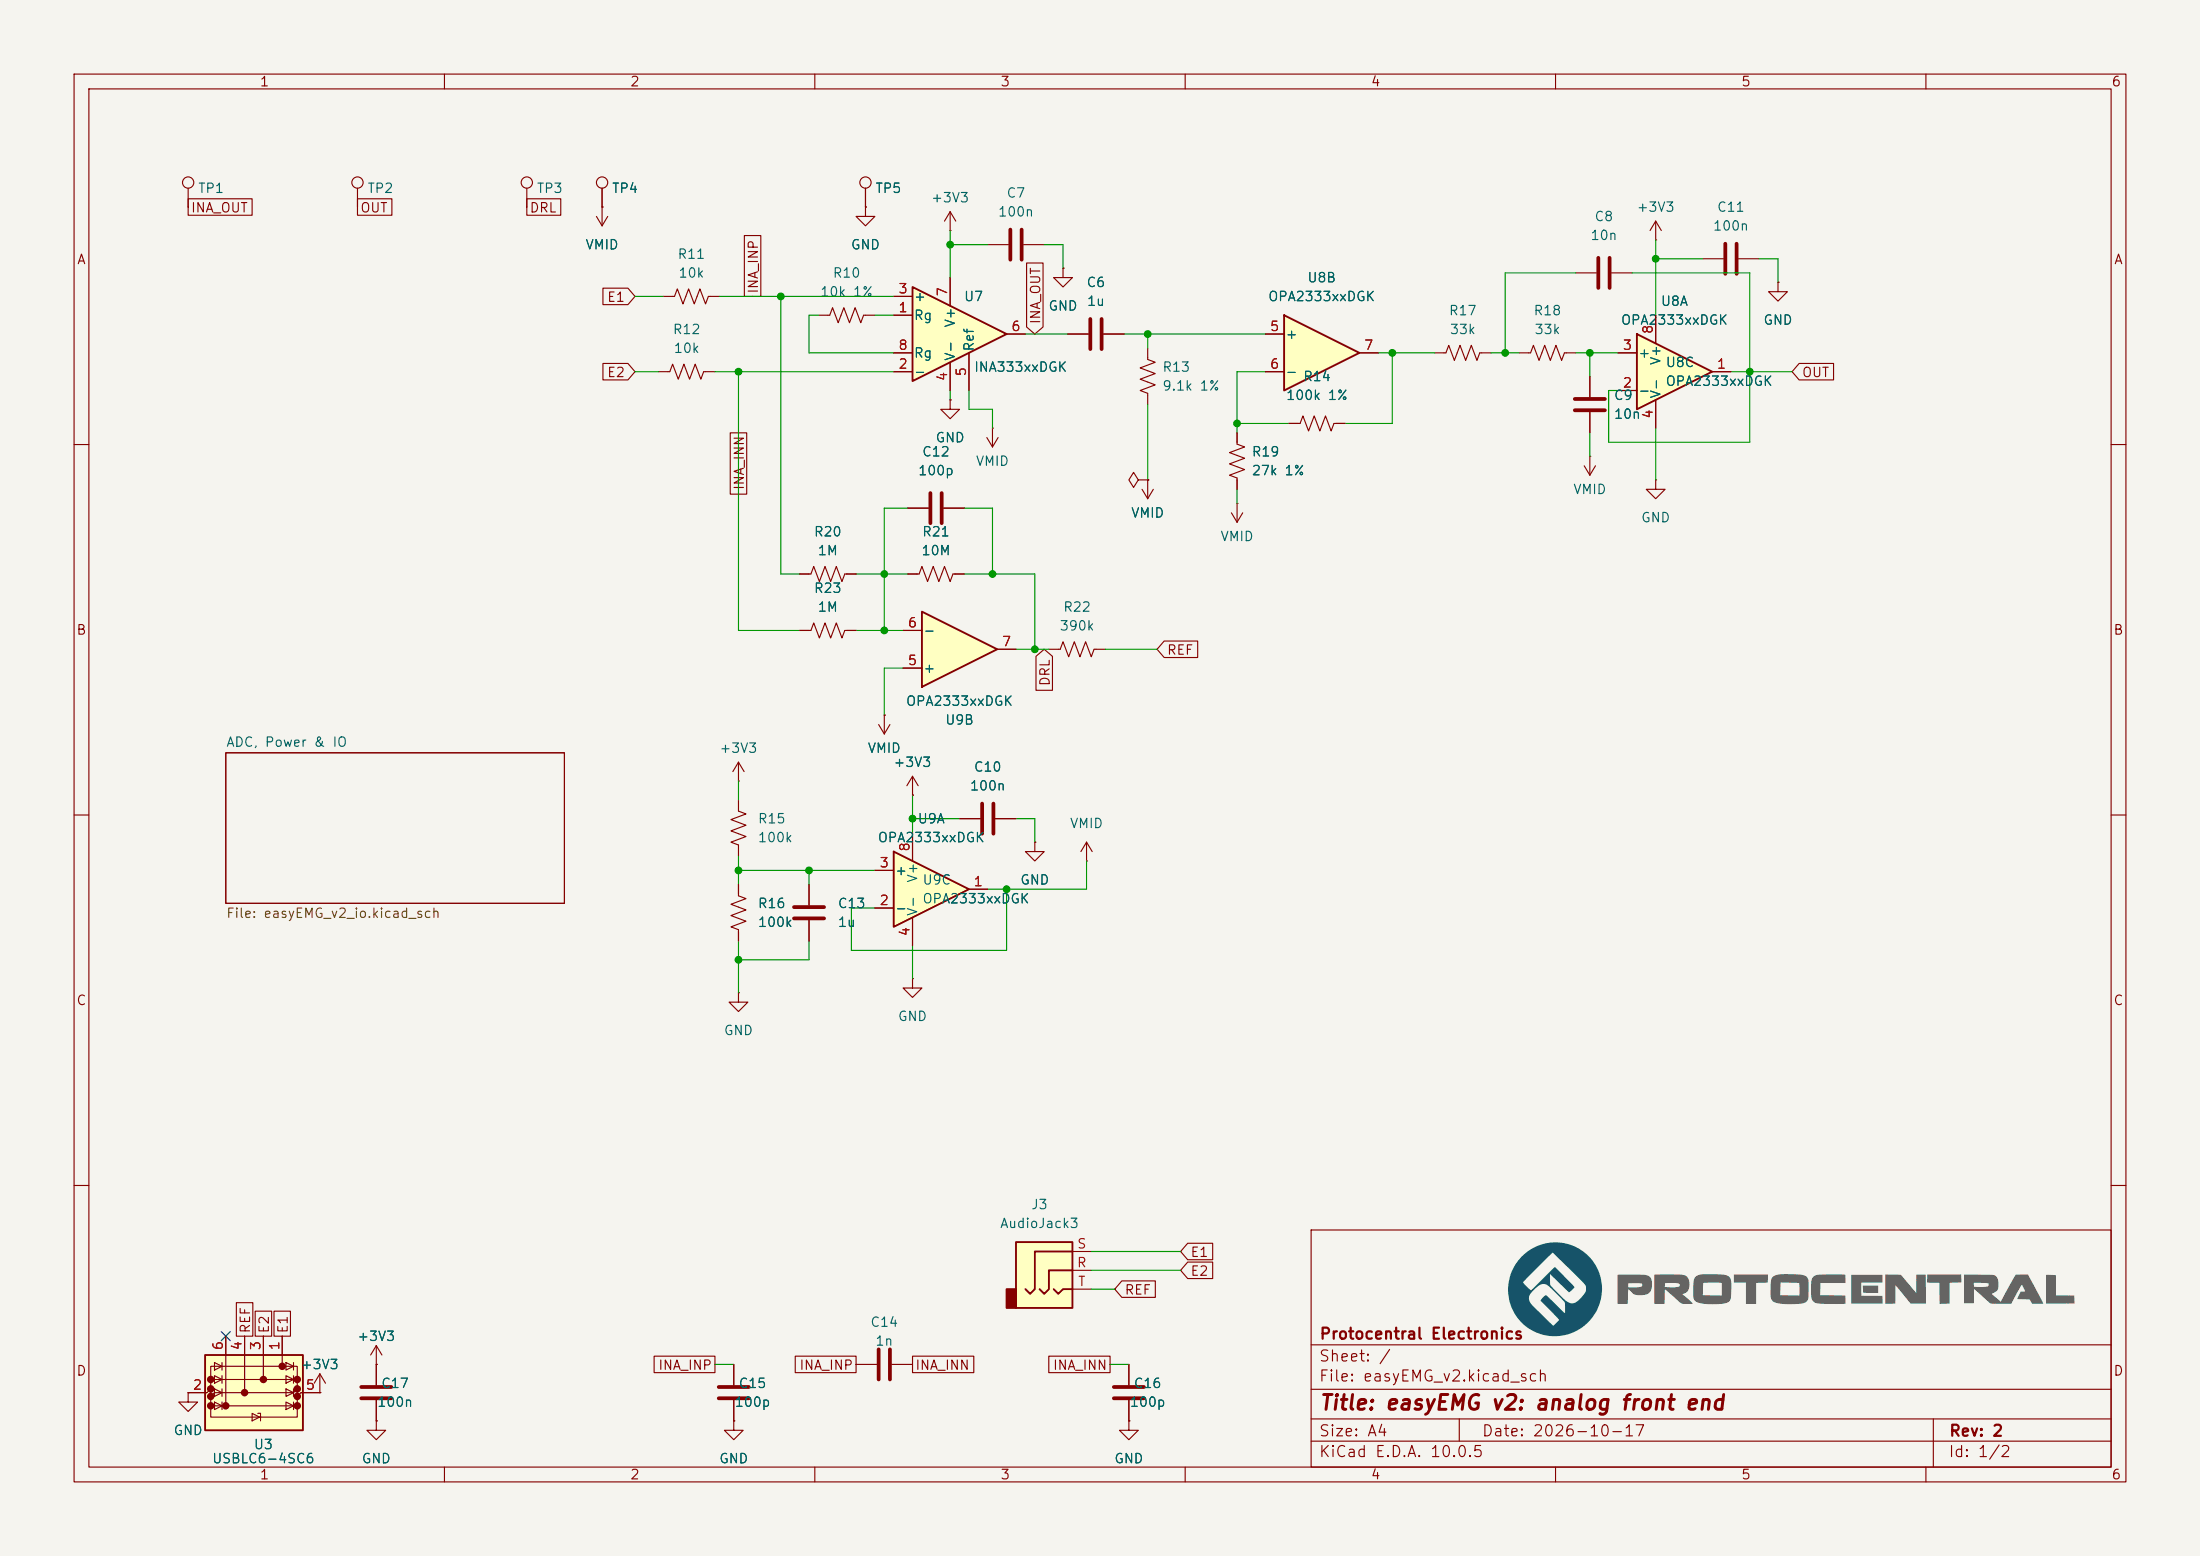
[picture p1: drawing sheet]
<svg xmlns="http://www.w3.org/2000/svg" width="297mm" height="210mm" viewBox="0 0 297 210" stroke-linecap="round" stroke-linejoin="round" font-family="sans-serif">
<path d="M0 0h297v210h-297z" fill="#f5f4ef" stroke="#f5f4ef" stroke-width=".14"/>
<g fill="none" stroke="#840000" stroke-width=".15">
<path d="M10 10h277v190h-277zM12 12h273v186h-273zM60 10v2M110 10v2M160 10v2M210 10v2M260 10v2M116.8 25.4v2.5M212.7 36.8h2.8M217.6 36.8h2.7M223.5 32.4h.1M223.5 29.8l-.7 1.3"/>
<path d="M223.5 29.8l.8 1.3M223.5 29.8v2.6M229.9 34.9h2.8M234.7 34.9h2.8M10 60h2M285 60h2M10 110h2M30.5 101.6h45.7v20.3h-45.7zM285 110h2M10 160h2M177 166h108v32h-108zM285 160h2"/>
<path d="M43.2 188h.1M43.2 185.4l-.8 1.3M43.2 185.4l.7 1.3M43.2 185.4v2.6M50.8 191.8v1.2h1.3l-1.3 1.3-1.3-1.3h1.3M50.8 191.8h.1M50.8 184.2v2.7M50.8 189v2.8M60 198v2M99.1 191.8v1.2h1.2l-1.2 1.3-1.3-1.3h1.3M99.1 191.8h.1M110 198v2"/>
<path d="M152.4 191.8v1.2h1.3l-1.3 1.3-1.3-1.3h1.3M152.4 191.8h.1M160 198v2M177 194.5h108M177 191.5h108M177 187.5h108M177 181.5h108M197 191.5v3M210 198v2M260 198v2M261 191.5v6.5"/>
<circle cx="116.8" cy="24.6" r=".76"/>
</g>
<path d="M215.8 34.8v4.1M217.3 34.8v4.1M232.9 32.9v4.1M234.4 32.9v4.1M48.8 187.2h4M48.8 188.7h4" fill="none" stroke="#840000" stroke-width=".51"/>
<path d="M205.4 169.7a6.3 6.3 0 0 1 8.4-.7 6.3 6.3 0 0 1 1.5 8.4 6.3 6.3 0 0 1-8.1 2.3 6.2 6.2 0 0 1-3.5-4.5h2.7a3.5 3.5 0 0 0 1.4 1.9l1.9 1.8 .8-.7-2.5-2.6 .2-.4a.52 .52 0 0 1 .6-.4l2.5 2.4a2.67 2.67 0 0 0-.2-1.6l-1.7-1.7a1.17 1.17 0 0 0-1.9-.2l-.2 .2a1.73 1.73 0 0 0-.9 1.3h-2.7l-.1-1.1 .1-1h1.9l1.1 1.1 3.2-3.2 2.3 2.4a.35 .35 0 0 1 .3 .4l-.7 .6-2.5-2.5v1.3a.79 .79 0 0 0 .4 .7l1.4 1.4a1.32 1.32 0 0 0 2.2 0l.2-.2a1.3 1.3 0 0 0 .5-1.7l-4.4-4.3-4 4h-1.9a6.2 6.2 0 0 1 1.7-3.4z" fill="#165369"/>
<g fill="#656463">
<path d="M218.4 172.1l.8-.1a13.8 13.8 0 0 1 3.3 .2 1.63 1.63 0 0 1-.1 2.5 1.95 1.95 0 0 1-2.4-.6l-.2-.1-.1 2h-1.3v-2.3h2.9a.36 .36 0 0 0 .4-.4l-1.8-.1h-.1v.5h-1.4z"/>
<path d="M223.3 172h.8a15 15 0 0 1 3.5 .2 1.52 1.52 0 0 1-.1 2.3l-.4 .2 1.5 1.3h-.9a1.32 1.32 0 0 1-1.4-.6l-1.5-1.4-.1 2h-1.4v-2.3l2.6 .1a1.1 1.1 0 0 0 .9-.3v-.1a.45 .45 0 0 0-.6-.2h-1.4v.5h-1.5z"/>
<path d="M229 172.3a3.7 3.7 0 0 1 2.2-.3h.7a2.3 2.3 0 0 1 1.7 .5 6.4 6.4 0 0 1-.1 3.1 3.2 3.2 0 0 1-2.3 .4h-.7a2.15 2.15 0 0 1-1.8-.6l-.1-.6h3.9v-1.7h-2.6v1.7h-1.3v-1.5a1.25 1.25 0 0 1 .4-1z"/>
<path d="M234.1 172h4.6l-.1 1.1h-1.5v2.9h-1.4v-2.9h-1.6z"/>
<path d="M239.3 172.4a3.3 3.3 0 0 1 2.2-.4h1.3a1.16 1.16 0 0 1 1.3 .8l.1 .3a5.4 5.4 0 0 1-.3 2.5 4.3 4.3 0 0 1-2.6 .4h-.7a1.47 1.47 0 0 1-1.5-.9l-.1-.3h3.9v-1.7h-2.5l-.1 1.7h-1.3l.1-1.7z"/>
<path d="M244.9 172.3a4.4 4.4 0 0 1 2.2-.3h2l.1 1.2h-3.4l-.1 1.6 3.4 .1 .1 1.1h-.7a13.8 13.8 0 0 1-3.5-.2 1.46 1.46 0 0 1-.5-1.5v-1.1a1.22 1.22 0 0 1 .4-.9z"/>
<path d="M251.5 173.5h2.1v1h-.3a4 4 0 0 1-1.8-.1z"/>
<path d="M249.9 172.1h4.2v1h-2.8v1.8h2.8l.1 1h-4.3z"/>
<path d="M254.5 172h1.7a.53 .53 0 0 1 .7 .4l1.8 2.1v-2.5h1.3v3.9h-2.1l-2-2.4v2.4l-1.4 .1z"/>
<path d="M260.2 172h4.6v1.1h-1.6v2.8l-1.3 .1-.1-2.9h-1.6z"/>
<path d="M265.2 172l3.4 .1a.98 .98 0 0 1 1.2 1.2 1.15 1.15 0 0 1-.9 1.3l1.2 1.1 2-3.7h1.7l2 3.9-1.5 .1-.2-.4a.34 .34 0 0 0-.5-.2l-1.3-.1 .5-1h.6l-.4-.9-1.5 2.6-2.7-.1-2.3-1.9v1.9h-1.3v-2.8h1.3v.6h1.4a.4 .4 0 0 0 .4 0 .4 .4 0 0 0 .2-.5l-.8-.1h-2.5z"/>
<path d="M276.2 172.1h1.3l.1 2.7h2.4l.1 1.1h-3.9z"/>
</g>
<path d="M193.7 47.6h1.5l.4-1 .7 2 .8-2 .8 2 .7-2 .8 2 .4-1h1.5M205.1 47.6h1.5l.4-1 .8 2 .7-2 .8 2 .8-2 .7 2 .4-1h1.5M50.8 184.2h.1M50.8 181.6l-.8 1.3M50.8 181.6l.8 1.3M50.8 181.6v2.6M99.1 184.2v2.7M99.1 189v2.8" fill="none" stroke="#840000" stroke-width=".15"/>
<path d="M97 187.2h4.1M97 188.7h4.1" fill="none" stroke="#840000" stroke-width=".51"/>
<path d="M27.7 182.9h13.2v10.1h-13.2z" fill="#ffffc2"/>
<g fill="#840000" stroke="#840000" stroke-width=".51">
<circle cx="38.1" cy="184.4" r=".25"/>
<circle cx="40.1" cy="186.2" r=".25"/>
<circle cx="35.6" cy="186.2" r=".25"/>
<circle cx="28.4" cy="186.2" r=".25"/>
<circle cx="40.1" cy="187.5" r=".25"/>
<circle cx="28.4" cy="187.5" r=".25"/>
<circle cx="33" cy="188" r=".25"/>
<circle cx="40.1" cy="188.5" r=".25"/>
<circle cx="28.4" cy="188.5" r=".25"/>
<circle cx="40.1" cy="189.7" r=".25"/>
<circle cx="30.5" cy="189.7" r=".25"/>
<circle cx="28.4" cy="189.7" r=".25"/>
</g>
<g fill="none" stroke="#840000" stroke-width=".15">
<path d="M25.4 188v1.2h1.3l-1.3 1.3-1.3-1.3h1.3M25.4 188h.1M28.4 189.7v1.6h11.7v-1.6M28.4 186.2v-1.8h11.7v1.8M28.4 187.5v1M29 183.9l1 .5-1 .5zM29 185.7l1 .5-1 .5zM29 187.5l1 .5-1 .5zM29 189.2l1 .5-1 .5zM30 183.9v1M30 185.7v1M30 187.5v1"/>
<path d="M30 189.2v1M30.5 180.3v9.4M33 180.3v7.7M34 190.8l1.1 .5-1.1 .5zM34.8 190.8h.4v1M35.6 180.3v5.9M38.1 180.3v4.1M38.6 183.9l1 .5-1 .5zM38.6 185.7l1 .5-1 .5zM38.6 187.5l1 .5-1 .5zM38.6 189.2l1 .5-1 .5zM39.6 183.9v1"/>
<path d="M39.6 185.7v1M39.6 187.5v1M39.6 189.2v1M40.1 187.5v2.2h-11.7v-1.2M40.1 187.5v-1.3h-11.7v1.3l-.5 .5h-2.5M40.1 187.5l-.5 .5h-10.6l-.6 .5M43.2 188h-2.6l-.5 .5"/>
</g>
<path d="M27.7 182.9h13.2v10.1h-13.2z" fill="none" stroke="#840000" stroke-width=".25"/>
<path d="M221 45.1l10.1 5.1-10.1 5z" fill="#ffffc2"/>
<path d="M221 45.1l10.1 5.1-10.1 5z" fill="none" stroke="#840000" stroke-width=".25"/>
<path d="M214.6 50.8v2.8M214.6 55.6v2.8M218.4 52.7h2.6M218.4 47.6h2.6M223.5 42.5v3.9M223.5 54v3.8M231.1 50.2h2.6" fill="none" stroke="#840000" stroke-width=".15"/>
<path d="M212.6 53.8h4.1M212.6 55.4h4.1" fill="none" stroke="#840000" stroke-width=".51"/>
<path d="M137.2 167.6h7.6v8.9h-7.6z" fill="#ffffc2"/>
<path d="M135.9 174h1.3v2.5h-1.3z" fill="#840000" stroke="#840000" stroke-width=".25"/>
<path d="M137.2 167.6h7.6v8.9h-7.6zM142.2 174l.7 .6 .6-.6h1.3M144.8 171.5h-3.2v2.5l-.6 .6-.7-.6M144.8 168.9h-5.1v5.1l-.6 .6-.7-.6" fill="none" stroke="#840000" stroke-width=".25"/>
<g fill="none" stroke="#840000" stroke-width=".15">
<path d="M48.3 25.4v2.5M128.3 31.1h.1M128.3 28.6l-.8 1.2M128.3 28.6l.7 1.2M128.3 28.6v2.5M167 58.4v1.5l1 .4-2 .8 2 .7-2 .8 2 .8-2 .7 1 .4v1.5M99.7 105.4h.1M99.7 108v1.5l1 .4-2 .7 2 .8-2 .7 2 .8-2 .8 1 .3v1.6M99.7 119.4v1.5l1 .4-2 .7 2 .8-2 .8 2 .7-2 .8 1 .4v1.5M99.7 102.9l-.8 1.2M99.7 102.9l.8 1.2M99.7 102.9v2.5"/>
<path d="M109.2 119.4v2.8M129.5 110.5h2.8M134.4 110.5h2.8M99.7 134v1.3h1.3l-1.3 1.2-1.3-1.2h1.3M99.7 134h.1M109.2 124.2v2.8M144.8 171.5h2.5M144.8 168.9h2.5M144.8 174h2.5"/>
<circle cx="48.3" cy="24.6" r=".76"/>
</g>
<path d="M132.6 108.5v4M134.1 108.5v4M107.2 122.4h4.1M107.2 124h4.1" fill="none" stroke="#840000" stroke-width=".51"/>
<path d="M173.4 42.5l10.1 5.1-10.1 5.1z" fill="#ffffc2"/>
<path d="M173.4 42.5l10.1 5.1-10.1 5.1z" fill="none" stroke="#840000" stroke-width=".25"/>
<g fill="none" stroke="#840000" stroke-width=".15">
<path d="M25.4 25.4v2.5M71.1 25.4v2.5M80.5 29.2l.8 1.3M81.3 27.9h.1M81.3 25.4v5.1M82 29.2l-.7 1.3M116.8 27.9v1.3h1.3l-1.3 1.3-1.2-1.3h1.2M116.8 27.9h.1M110.5 42.5h1.5l.4-1 .8 2.1 .7-2.1 .8 2.1 .7-2.1 .8 2.1 .4-1.1h1.5M128.3 54v1.2h1.2l-1.2 1.3-1.3-1.3h1.3M128.3 54h.1M170.8 45.1h2.6"/>
<path d="M170.8 50.2h2.6M174 57.2h1.5l.4-1.1 .8 2.1 .7-2.1 .8 2.1 .7-2.1 .8 2.1 .4-1h1.5M183.5 47.6h2.6M213.9 62.9l.7 1.2M214.6 61.6h.1M214.6 61.6v2.5M215.4 62.9l-.8 1.2M223.5 64.8v1.2h1.3l-1.3 1.3-1.3-1.3h1.3M223.5 64.8h.1M118.6 97.8l.8 1.3M119.4 96.5h.1M119.4 96.5v2.6"/>
<path d="M120.1 97.8l-.7 1.3M123.2 107.3h.1M123.2 104.8l-.8 1.2M123.2 104.8l.8 1.2M123.2 104.8v2.5"/>
<circle cx="25.4" cy="24.6" r=".76"/>
<circle cx="71.1" cy="24.6" r=".76"/>
<circle cx="81.3" cy="24.6" r=".76"/>
</g>
<path d="M123.2 38.7l12.7 6.4-12.7 6.3z" fill="#ffffc2"/>
<path d="M123.2 38.7l12.7 6.4-12.7 6.3z" fill="none" stroke="#840000" stroke-width=".25"/>
<g fill="none" stroke="#840000" stroke-width=".15">
<path d="M128.3 37.5v3.8M240 38.1v1.3h1.3l-1.3 1.2-1.2-1.2h1.2M240 38.1h.1M88.9 50.2h1.5l.4-1.1 .8 2.1 .7-2.1 .8 2.1 .8-2.1 .7 2.1 .4-1h1.5M89.5 40h1.6l.3-1 .8 2 .8-2 .7 2 .8-2 .7 2 .4-1h1.6M120.6 42.5h2.6M120.6 50.2h2.6M120.6 40h2.6M120.6 47.6h2.6M128.3 48.9v3.8M130.8 47.6v5.1M135.9 45.1h2.5"/>
<path d="M141.6 87.6h1.5l.4-1 .8 2 .7-2 .8 2 .8-2 .7 2 .4-1h1.5"/>
</g>
<path d="M124.5 82.6l10.1 5-10.1 5.1z" fill="#ffffc2"/>
<path d="M124.5 82.6l10.1 5-10.1 5.1z" fill="none" stroke="#840000" stroke-width=".25"/>
<path d="M154.9 47v1.5l1.1 .4-2.1 .8 2.1 .7-2.1 .8 2.1 .7-2.1 .8 1 .4v1.5M121.9 90.2h2.6M121.9 85.1h2.6M134.6 87.6h2.6M123.2 112.4v3.8M123.2 132.1v1.3h1.3l-1.3 1.2-1.3-1.2h1.3M123.2 132.1h.1M123.2 123.8v3.8" fill="none" stroke="#840000" stroke-width=".15"/>
<path d="M120.6 114.9l10.2 5.1-10.2 5.1z" fill="#ffffc2"/>
<path d="M120.6 114.9l10.2 5.1-10.2 5.1z" fill="none" stroke="#840000" stroke-width=".25"/>
<g fill="none" stroke="#840000" stroke-width=".15">
<path d="M25.4 26.8h8.6v2.3h-8.6zM48.3 26.8h4.6v2.3h-4.6zM71.1 26.8h4.6v2.3h-4.6zM81.3 27.9h.1M81.3 25.4v2.5M81.4 38.9h3.4l.9 1.1-.9 1.1h-3.4zM100.5 31.8h2.2v8.2h-2.2zM116.8 27.9h.1M116.8 25.4v2.5M128.3 37.5v3.8M133.3 33h2.8M138.2 33h2.8"/>
<path d="M138.6 35.5h2.2v8.6l-1.1 1-1.1-1zM143.5 36.2v1.3h1.3l-1.3 1.2-1.3-1.2h1.3M143.5 36.2h.1M240 38.1h.1M81.4 49.1h3.4l.9 1.1-.9 1.1h-3.4zM98.6 58.4h2.2v8.3h-2.2zM120.6 50.2h2.6M120.6 47.6h2.6M120.6 42.5h2.6M120.6 40h2.6M128.3 54h.1M128.3 48.9v3.8"/>
<path d="M130.8 47.6v5.1M133.2 59.1l.8 1.2M134 57.8h.1M134 57.8v2.5M134.7 59.1l-.7 1.2M135.9 45.1h2.5M144.1 45.1h2.8M149 45.1h2.8M167 58.4v1.3M170.8 45.1h2.6M170.8 50.2h2.6M174 57.2h1.3"/>
<path d="M180.3 57.2h1.3M183.5 47.6h2.6M214.6 50.8v2.8M214.6 55.6v2.8M218.4 52.7h2.6M218.4 47.6h2.6M223.5 42.5v3.9M223.5 54v3.8M231.1 50.2h2.6M242.9 49.1h4.6v2.2h-4.6l-1-1.1zM107.9 77.5h1.6l.4-1 .7 2 .8-2 .7 2 .8-2 .8 2 .3-1h1.6M122.6 77.5h1.5l.4-1 .7 2 .8-2 .7 2 .8-2 .8 2 .4-1h1.5"/>
<path d="M122.6 68.6h2.7M127.4 68.6h2.8M153.7 64.8l-.7-1-.6 1 .6 1 .7-1h1.2M154.2 66l.7 1.3M154.9 64.8h.1M154.9 64.8v2.5M155.7 66l-.8 1.3M166.2 69.2l.8 1.3M167 67.9h.1M167 64.8v1.2M167 67.9v2.6M167.8 69.2l-.8 1.3"/>
<path d="M107.9 85.1h1.6l.4-1 .7 2 .8-2 .7 2 .8-2 .8 2 .3-1h1.6M119.4 96.5h.1M121.9 85.1h2.6M121.9 90.2h2.6M134.6 87.6h2.6M139.9 88.6l1.1-1 1.1 1v4.6h-2.2zM157.2 86.5h4.5v2.2h-4.5l-1-1.1zM99.7 119.4v1.3M109.2 119.4v2.8M118.1 117.5h2.5M123.2 107.3h.1M123.2 112.4v3.8"/>
<path d="M129.5 110.5h2.8M134.4 110.5h2.8M139.7 113.7v1.2h1.3l-1.3 1.3-1.3-1.3h1.3M139.7 113.7h.1M146.7 116.2h.1M146.7 113.7l-.8 1.2M146.7 113.7l.7 1.2M146.7 113.7v2.5M99.7 125.7v1.3M109.2 124.2v2.8M118.1 122.6h2.5M123.2 123.8v3.8"/>
<path d="M130.8 120h2.5M31.9 175.8h2.2v4.5h-2.2zM34.4 177h2.3v3.3h-2.3zM37 177h2.2v3.3h-2.2zM151.4 172.9h4.6v2.2h-4.6l-.9-1.1zM160.3 167.8h3.4v2.2h-3.4l-.9-1.1zM160.3 170.3h3.4v2.3h-3.4l-.9-1.1zM25.4 188h.1M25.4 188h2.5M30.5 180.3v2.6M33 180.3v2.6M35.6 180.3v2.6"/>
<path d="M38.1 180.3v2.6M40.6 188h2.6M43.2 188h.1M50.8 184.2h.1M50.8 191.8h.1M50.8 184.2v2.7M50.8 189v2.8M88.3 183h8.2v2.3h-8.2zM99.1 191.8h.1M99.1 184.2v2.7M99.1 189v2.8M107.4 183h8.2v2.3h-8.2z"/>
<path d="M115.6 184.2h2.8M120.4 184.2h2.8M123.2 183h8.3v2.3h-8.3zM141.6 183h8.3v2.3h-8.3zM152.4 191.8h.1M152.4 184.2v2.7M152.4 189v2.8"/>
</g>
<path d="M136.4 31v4.1M137.9 31v4.1M147.2 43.1v4M148.7 43.1v4M125.6 66.5v4.1M127.1 66.5v4.1M118.6 182.1v4.1M120.1 182.1v4.1M150.4 187.2h4M150.4 188.7h4" fill="none" stroke="#840000" stroke-width=".51"/>
<g fill="none" stroke="#009600" stroke-width=".15">
<path d="M128.3 33h5M128.3 31.1v6.4M141 33h2.5v3.2M212.7 36.8h-9.5v10.8M220.3 36.8h15.9v22.9h-19v-7h1.2M223.5 32.4v10.1M223.5 34.9h6.4M237.5 34.9h2.5v3.2M85.7 50.2h3.2M85.7 40h3.8M96.5 50.2h24.1M97.2 40h23.4"/>
<path d="M99.7 50.2v34.9h8.2M105.4 40v37.5h2.5M110.5 42.5h-1.3v5.1h11.4M118.1 42.5h2.5M128.3 52.7v1.3M130.8 52.7v2.5h3.2v2.6M138.4 45.1h5.7M151.8 45.1h19M154.9 45.1v1.9M154.9 54.6v10.2M167 57.2h7M170.8 50.2h-3.8v8.2"/>
<path d="M186.1 47.6h7.6M188 47.6v9.6h-6.4M201.3 47.6h3.8M212.7 47.6h5.7M214.6 47.6v3.2M214.6 58.4v3.2M223.5 57.8v7M233.7 50.2h8.2M115.6 77.5h7M122.6 68.6h-3.2v16.5M130.2 77.5h9.5v10.1M130.2 68.6h3.8v8.9"/>
<path d="M167 66v1.9M115.6 85.1h6.3M121.9 90.2h-2.5v6.3M137.2 87.6h4.4M149.2 87.6h7M99.7 105.4v2.6M99.7 115.6v3.8M99.7 117.5h18.4M109.2 117.5v1.9M123.2 107.3v5.1M123.2 110.5h6.3M137.2 110.5h2.5v3.2"/>
<path d="M146.7 116.2v3.8h-13.4M99.7 127v7M109.2 127v2.5h-9.5M123.2 127.6v4.5M135.9 120v8.3h-21v-5.7h3.2M147.3 171.5h12.1M147.3 174h3.2M147.3 168.9h12.1M96.5 184.2h2.6M149.9 184.2h2.5"/>
</g>
<path d="M29.9 179.7l1.2 1.2M31.1 179.7l-1.2 1.2" fill="none" stroke="#000084" stroke-width=".15"/>
<g fill="#009600" stroke="#009600" stroke-width=".14">
<circle cx="223.5" cy="34.9" r=".46"/>
<circle cx="203.2" cy="47.6" r=".46"/>
<circle cx="214.6" cy="47.6" r=".46"/>
<circle cx="167" cy="57.2" r=".46"/>
<circle cx="188" cy="47.6" r=".46"/>
<circle cx="236.2" cy="50.2" r=".46"/>
<circle cx="119.4" cy="77.5" r=".46"/>
<circle cx="119.4" cy="85.1" r=".46"/>
<circle cx="135.9" cy="120" r=".46"/>
<circle cx="123.2" cy="110.5" r=".46"/>
<circle cx="139.7" cy="87.6" r=".46"/>
<circle cx="128.3" cy="33" r=".46"/>
<circle cx="154.9" cy="45.1" r=".46"/>
<circle cx="134" cy="77.5" r=".46"/>
<circle cx="105.4" cy="40" r=".46"/>
<circle cx="99.7" cy="50.2" r=".46"/>
<circle cx="99.7" cy="117.5" r=".46"/>
<circle cx="99.7" cy="129.5" r=".46"/>
<circle cx="109.2" cy="117.5" r=".46"/>
</g>
<text font-size="2" fill="#840000" x="178" y="190.8">Title: easyEMG v2: analog front end</text>
<g font-size="1.5" fill="#840000">
<text x="178" y="184.1">Sheet: /</text>
<text x="178" y="181.1">Protocentral Electronics</text>
<text x="178" y="186.8">File: easyEMG_v2.kicad_sch</text>
<text x="178" y="197">KiCad E.D.A. 10.0.5</text>
<text x="178" y="194.2">Size: A4</text>
<text x="200" y="194.2">Date: 2026-10-17</text>
<text x="263" y="197">Id: 1/2</text>
<text x="263" y="194.2">Rev: 2</text>
</g>
<g font-size="1.3" fill="#840000">
<text x="35" y="12">1</text>
<text x="85" y="12">2</text>
<text x="135" y="12">3</text>
<text x="185" y="12">4</text>
<text x="235" y="12">5</text>
<text x="285" y="12">6</text>
<text x="25.7" y="29">INA_OUT</text>
<text x="48.6" y="29">OUT</text>
<text x="71.4" y="29">DRL</text>
<text x="10.3" y="36">A</text>
<text x="285.3" y="36">A</text>
<text x="81.9" y="41.1">E1</text>
<text x="102.7" y="39.7" transform="rotate(-90 102.7 39.7)">INA_INP</text>
<text x="140.8" y="43.8" transform="rotate(-90 140.8 43.8)">INA_OUT</text>
<text x="81.9" y="51.2">E2</text>
<text x="243.2" y="51.2">OUT</text>
<text x="100.7" y="66.2" transform="rotate(-90 100.7 66.2)">INA_INN</text>
<text x="10.2" y="86">B</text>
<text x="157.5" y="88.7">REF</text>
<text x="285.2" y="86">B</text>
<text x="142" y="92.7" transform="rotate(-90 142 92.7)">DRL</text>
<text x="10.2" y="136">C</text>
<text x="285.2" y="136">C</text>
<text x="160.6" y="170">E1</text>
<text x="160.6" y="172.5">E2</text>
<text x="151.7" y="175">REF</text>
<text x="10.2" y="186">D</text>
<text x="34.1" y="180" transform="rotate(-90 34.1 180)">REF</text>
<text x="36.6" y="180" transform="rotate(-90 36.6 180)">E2</text>
<text x="39.2" y="180" transform="rotate(-90 39.2 180)">E1</text>
<text x="88.8" y="185.2">INA_INP</text>
<text x="107.8" y="185.2">INA_INP</text>
<text x="123.5" y="185.2">INA_INN</text>
<text x="142.1" y="185.2">INA_INN</text>
<text x="285.2" y="186">D</text>
<text x="35" y="200">1</text>
<text x="85" y="200">2</text>
<text x="135" y="200">3</text>
<text x="185" y="200">4</text>
<text x="235" y="200">5</text>
<text x="285" y="200">6</text>
</g>
<g font-size="1.3" fill="#006464">
<text x="26.7" y="26.4">TP1</text>
<text x="49.5" y="26.4">TP2</text>
<text x="72.4" y="26.4">TP3</text>
<text x="82.5" y="26.4">TP4</text>
<text x="118.1" y="26.4">TP5</text>
<text x="125.6" y="27.6">+3V3</text>
<text x="134.6" y="29.5">100n</text>
<text x="135.8" y="27">C7</text>
<text x="220.9" y="28.9">+3V3</text>
<text x="231.7" y="28.9">C11</text>
<text x="78.9" y="34">VMID</text>
<text x="91.4" y="35.3">R11</text>
<text x="114.8" y="34">GND</text>
<text x="214.6" y="32.7">10n</text>
<text x="215.2" y="30.2">C8</text>
<text x="231.2" y="31.4">100n</text>
<text x="91.5" y="37.8">10k</text>
<text x="110.6" y="40.3">10k 1%</text>
<text x="112.3" y="37.8">R10</text>
<text x="123.3" y="41">+</text>
<text x="130" y="41">U7</text>
<text x="146.6" y="39.1">C6</text>
<text x="146.6" y="41.6">1u</text>
<text x="171.1" y="41">OPA2333xxDGK</text>
<text x="176.4" y="38.4">U8B</text>
<text x="224.1" y="41.6">U8A</text>
<text x="90.7" y="45.4">R12</text>
<text x="90.9" y="48">10k</text>
<text x="123.3" y="43.5">Rg</text>
<text x="129.2" y="44.3" transform="rotate(-90 129.2 44.3)">V+</text>
<text x="131.8" y="47.5" transform="rotate(-90 131.8 47.5)">Ref</text>
<text x="141.4" y="42.2">GND</text>
<text x="173.5" y="46">+</text>
<text x="195.5" y="42.9">R17</text>
<text x="195.6" y="45.4">33k</text>
<text x="206.9" y="42.9">R18</text>
<text x="207.1" y="45.4">33k</text>
<text x="218.7" y="44.1">OPA2333xxDGK</text>
<text x="238" y="44.1">GND</text>
<text x="123.3" y="51.1">-</text>
<text x="123.3" y="48.6">Rg</text>
<text x="129.2" y="48.8" transform="rotate(-90 129.2 48.8)">V-</text>
<text x="131.4" y="50.5">INA333xxDGK</text>
<text x="156.8" y="50.5">R13</text>
<text x="156.8" y="53">9.1k 1%</text>
<text x="173.5" y="51.1">-</text>
<text x="175.8" y="51.8">R14</text>
<text x="221.1" y="53.7">-</text>
<text x="221.1" y="48.6">+</text>
<text x="224.5" y="53.9" transform="rotate(-90 224.5 53.9)">V-</text>
<text x="224.5" y="49.4" transform="rotate(-90 224.5 49.4)">V+</text>
<text x="224.8" y="49.9">U8C</text>
<text x="224.8" y="52.4">OPA2333xxDGK</text>
<text x="173.5" y="54.3">100k 1%</text>
<text x="217.8" y="54.3">C9</text>
<text x="217.8" y="56.8">10n</text>
<text x="123.8" y="64.5">100p</text>
<text x="124.4" y="61.9">C12</text>
<text x="126.2" y="60">GND</text>
<text x="131.7" y="63.2">VMID</text>
<text x="168.9" y="61.9">R19</text>
<text x="168.9" y="64.5">27k 1%</text>
<text x="152.6" y="70.2">VMID</text>
<text x="212.3" y="67">VMID</text>
<text x="221.5" y="70.8">GND</text>
<text x="109.8" y="72.7">R20</text>
<text x="110.3" y="75.3">1M</text>
<text x="124.3" y="75.3">10M</text>
<text x="124.4" y="72.7">R21</text>
<text x="164.7" y="73.4">VMID</text>
<text x="109.8" y="80.3">R23</text>
<text x="110.3" y="82.9">1M</text>
<text x="143.4" y="82.9">R22</text>
<text x="124.6" y="86.1">-</text>
<text x="143" y="85.4">390k</text>
<text x="122.2" y="95.6">OPA2333xxDGK</text>
<text x="124.6" y="91.1">+</text>
<text x="30.5" y="101.1">ADC, Power &amp; IO</text>
<text x="97" y="101.9">+3V3</text>
<text x="117" y="101.9">VMID</text>
<text x="127.5" y="98.1">U9B</text>
<text x="120.5" y="103.8">+3V3</text>
<text x="130.8" y="107">100n</text>
<text x="131.4" y="104.5">C10</text>
<text x="102.2" y="111.5">R15</text>
<text x="102.2" y="114">100k</text>
<text x="118.4" y="114">OPA2333xxDGK</text>
<text x="123.8" y="111.5">U9A</text>
<text x="144.4" y="112.1">VMID</text>
<text x="120.8" y="118.4">+</text>
<text x="124.2" y="119.2" transform="rotate(-90 124.2 119.2)">V+</text>
<text x="124.4" y="119.7">U9C</text>
<text x="137.6" y="119.7">GND</text>
<text x="102.2" y="122.9">R16</text>
<text x="102.2" y="125.4">100k</text>
<text x="113" y="122.9">C13</text>
<text x="113" y="125.4">1u</text>
<text x="120.8" y="123.5">-</text>
<text x="124.2" y="123.7" transform="rotate(-90 124.2 123.7)">V-</text>
<text x="124.4" y="122.2">OPA2333xxDGK</text>
<text x="97.6" y="140">GND</text>
<text x="121.1" y="138.1">GND</text>
<text x="134.9" y="166.1">AudioJack3</text>
<text x="139.1" y="163.5">J3</text>
<text x="117.4" y="179.4">C14</text>
<text x="40.5" y="185.1">+3V3</text>
<text x="48.1" y="181.3">+3V3</text>
<text x="118.1" y="181.9">1n</text>
<text x="50.8" y="190.2">100n</text>
<text x="51.4" y="187.7">C17</text>
<text x="99.1" y="190.2">100p</text>
<text x="99.6" y="187.7">C15</text>
<text x="152.4" y="190.2">100p</text>
<text x="153" y="187.7">C16</text>
<text x="23.3" y="194">GND</text>
<text x="28.5" y="197.8">USBLC6-4SC6</text>
<text x="34.2" y="195.9">U3</text>
<text x="48.7" y="197.8">GND</text>
<text x="97" y="197.8">GND</text>
<text x="150.3" y="197.8">GND</text>
</g>
<g font-size="1.3" fill="#a90000">
<text x="121.2" y="39.9">3</text>
<text x="128.2" y="40.1" transform="rotate(-90 128.2 40.1)">7</text>
<text x="121.2" y="42.5">1</text>
<text x="121.2" y="47.5">8</text>
<text x="136.4" y="45">6</text>
<text x="171.4" y="45">5</text>
<text x="184.1" y="47.5">7</text>
<text x="219" y="47.5">3</text>
<text x="223.4" y="45.2" transform="rotate(-90 223.4 45.2)">8</text>
<text x="121.2" y="50.1">2</text>
<text x="128.2" y="51.5" transform="rotate(-90 128.2 51.5)">4</text>
<text x="130.7" y="50.9" transform="rotate(-90 130.7 50.9)">5</text>
<text x="171.4" y="50.1">6</text>
<text x="219" y="52.6">2</text>
<text x="231.7" y="50.1">1</text>
<text x="223.4" y="56.6" transform="rotate(-90 223.4 56.6)">4</text>
<text x="122.5" y="85">6</text>
<text x="135.2" y="87.5">7</text>
<text x="122.5" y="90.1">5</text>
<text x="118.6" y="117.4">3</text>
<text x="123.1" y="115" transform="rotate(-90 123.1 115)">8</text>
<text x="131.3" y="119.9">1</text>
<text x="118.6" y="122.5">2</text>
<text x="123.1" y="126.5" transform="rotate(-90 123.1 126.5)">4</text>
<text x="145.3" y="171.4">R</text>
<text x="145.3" y="168.8">S</text>
<text x="145.4" y="173.9">T</text>
<text x="30.4" y="182.3" transform="rotate(-90 30.4 182.3)">6</text>
<text x="32.9" y="182.3" transform="rotate(-90 32.9 182.3)">4</text>
<text x="35.5" y="182.3" transform="rotate(-90 35.5 182.3)">3</text>
<text x="38" y="182.3" transform="rotate(-90 38 182.3)">1</text>
<text x="25.9" y="187.9">2</text>
<text x="41.2" y="187.9">5</text>
</g>
<text font-size="1.3" fill="#725600" x="30.5" y="124.2">File: easyEMG_v2_io.kicad_sch</text>
</svg>
